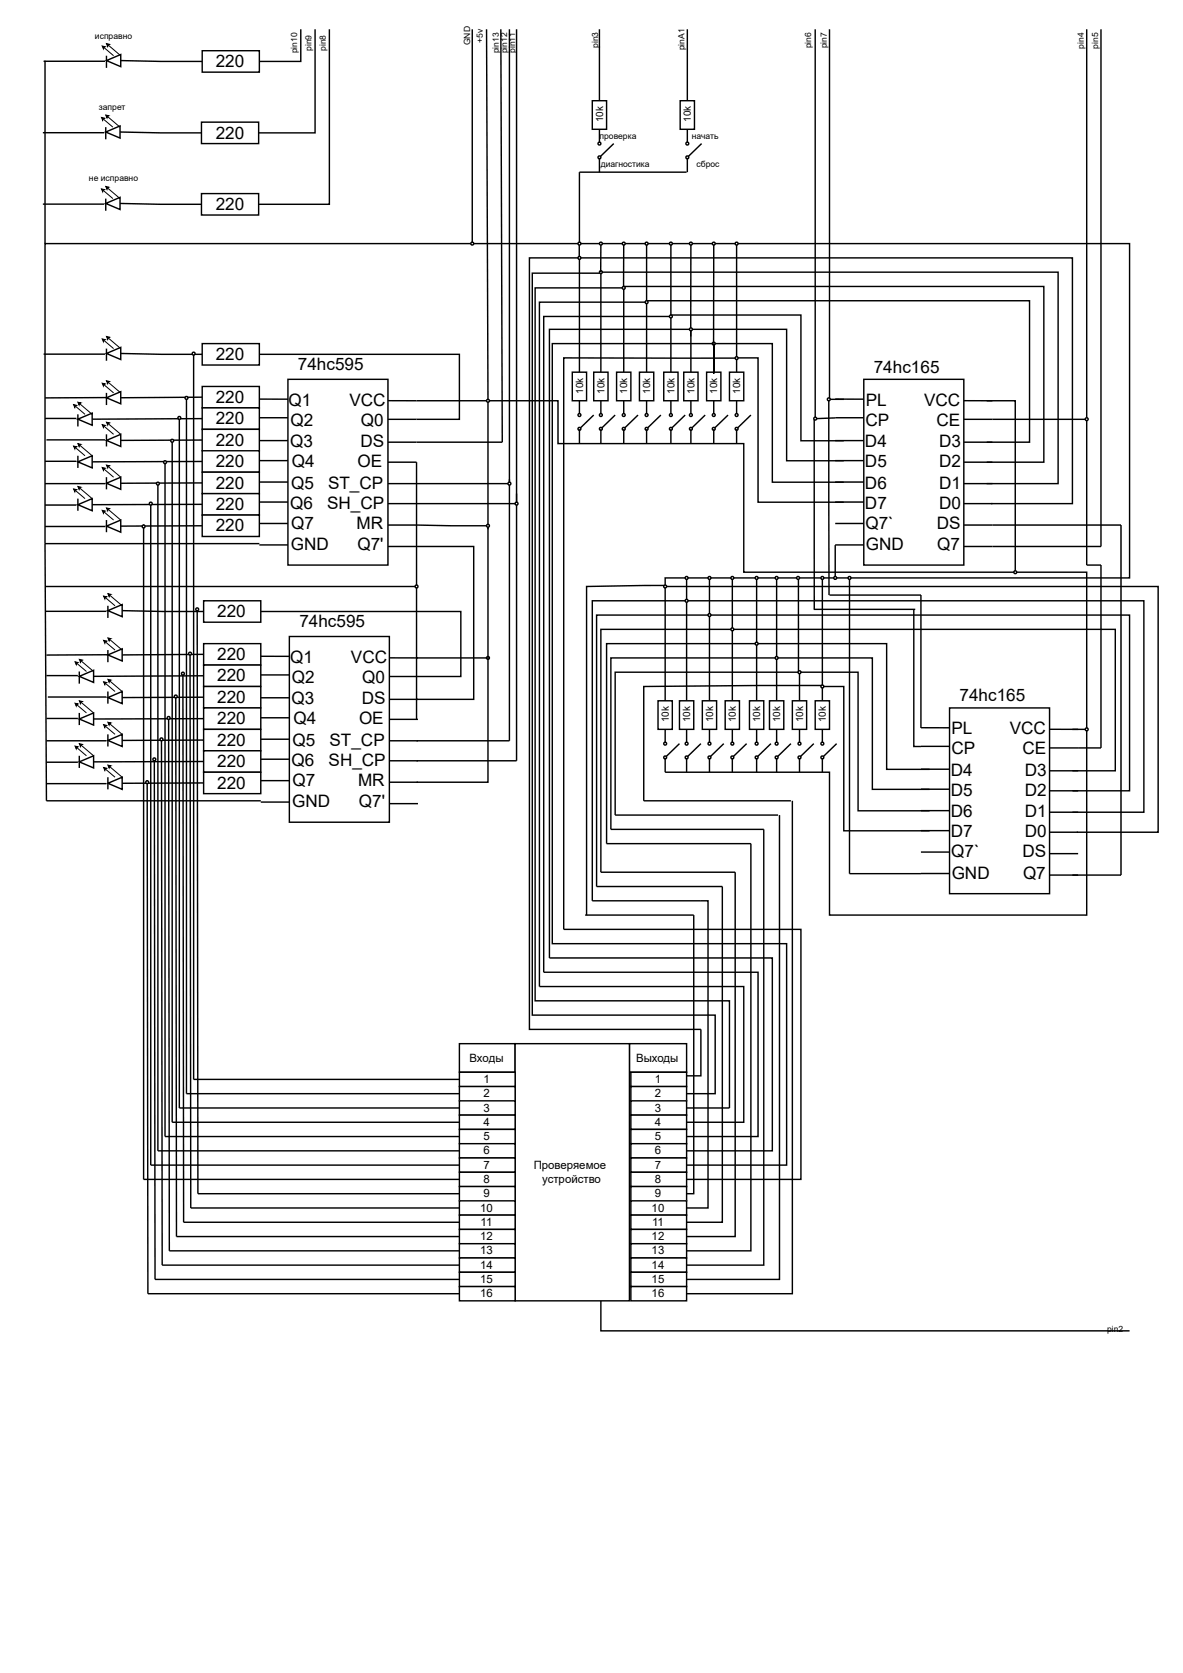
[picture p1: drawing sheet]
<svg xmlns="http://www.w3.org/2000/svg" width="210mm" height="297mm" viewBox="0 0 210 297" stroke-linecap="round" stroke-linejoin="round" font-family="sans-serif">
<g fill="none" stroke="#000" stroke-width=".25">
<path d="M35.9 70.6l-14.4 .1M46.1 70.9h5.1M46.1 74.2h5.1M46.1 78.3h5.1M51.2 67.4h17.7v33h-17.7zM68.9 71.2h5.1M68.9 74.5h5.1M68.9 78.6h5.1M46.1 81.9h5.1M46.1 85.7h5.1M46.1 89.2h5.1M46.1 93h5.1"/>
<path d="M46.1 96.8h5.1M68.9 82.1h5.1M68.9 86h5.1M68.9 89.5h5.1M68.9 93.3h5.1M68.9 97.1h5.1"/>
</g>
<path d="M35.9 68.7h10.2v3.8h-10.2z" fill="#fff"/>
<path d="M21.5 62.8l14.4 .2M35.9 68.7h10.2v3.8h-10.2zM46.1 63h35.5v11.5h-7.6" fill="none" stroke="#000" stroke-width=".25"/>
<path d="M35.9 61.1h10.2v3.8h-10.2z" fill="#fff"/>
<path d="M35.9 61.1h10.2v3.8h-10.2zM35.9 74.4l-19.5 .1" fill="none" stroke="#000" stroke-width=".25"/>
<path d="M35.9 72.5h10.2v3.8h-10.2z" fill="#fff"/>
<path d="M35.9 72.5h10.2v3.8h-10.2zM35.9 78.2l-14.4 .1" fill="none" stroke="#000" stroke-width=".25"/>
<path d="M35.9 76.3h10.2v3.8h-10.2z" fill="#fff"/>
<path d="M35.9 76.3h10.2v3.8h-10.2zM35.9 82l-19.5 .1" fill="none" stroke="#000" stroke-width=".25"/>
<path d="M35.9 80.1h10.2v3.8h-10.2z" fill="#fff"/>
<path d="M35.9 80.1h10.2v3.8h-10.2zM35.9 85.8l-14.4 .1" fill="none" stroke="#000" stroke-width=".25"/>
<path d="M35.9 83.9h10.2v3.8h-10.2z" fill="#fff"/>
<path d="M35.9 83.9h10.2v3.8h-10.2zM35.9 89.6l-19.5 .1" fill="none" stroke="#000" stroke-width=".25"/>
<path d="M35.9 87.7h10.2v3.8h-10.2z" fill="#fff"/>
<path d="M35.9 87.7h10.2v3.8h-10.2zM35.9 93.4l-14.4 .1" fill="none" stroke="#000" stroke-width=".25"/>
<path d="M35.9 91.5h10.2v3.9h-10.2z" fill="#fff"/>
<path d="M35.9 91.5h10.2v3.9h-10.2z" fill="none" stroke="#000" stroke-width=".25"/>
<path d="M18.9 70.7l2.6-1.1v2.2z" fill="#fff"/>
<path d="M18.9 69.8v2.2M18.9 70.7h-10.9M18.9 70.7l2.6-1.1v2.2z" fill="none" stroke="#000" stroke-width=".25"/>
<path d="M18.2 68.1l.5 .1-.3 .2v.2zM18.4 68.4l1.8 1.4M18.9 67.7l.6 .1-.3 .1-.1 .3zM19.2 67.9l2.3 1.9" fill="none" stroke="#000" stroke-width=".18"/>
<path d="M18.2 68.1l.5 .1-.3 .2v.2zM18.9 67.7l.6 .1-.3 .1-.1 .3z" fill="#000"/>
<path d="M13.8 74.5l2.6-1.1v2.2z" fill="#fff"/>
<path d="M13.8 73.6v2.2M13.8 74.5l2.6-1.1v2.2z" fill="none" stroke="#000" stroke-width=".25"/>
<path d="M13.1 71.9l.5 .1-.2 .2-.1 .2zM13.4 72.2l1.7 1.4M13.8 71.5l.6 .1-.3 .1v.3zM14.1 71.7l2.3 1.9" fill="none" stroke="#000" stroke-width=".18"/>
<path d="M13.1 71.9l.5 .1-.2 .2-.1 .2zM13.8 71.5l.6 .1-.3 .1v.3z" fill="#000"/>
<path d="M18.9 78.3l2.6-1.1v2.2z" fill="#fff"/>
<path d="M18.9 77.2v2.2M18.9 78.3l2.6-1.1v2.2z" fill="none" stroke="#000" stroke-width=".25"/>
<path d="M18.2 75.5l.5 .1-.3 .1v.3zM18.4 75.7l1.8 1.5M18.9 75l.6 .2-.3 .1-.1 .3zM19.2 75.3l2.3 1.9" fill="none" stroke="#000" stroke-width=".18"/>
<path d="M18.2 75.5l.5 .1-.3 .1v.3zM18.9 75l.6 .2-.3 .1-.1 .3z" fill="#000"/>
<path d="M13.8 82.1l2.6-1.1v2.2z" fill="#fff"/>
<path d="M13.8 81v2.2M13.8 82.1l2.6-1.1v2.2z" fill="none" stroke="#000" stroke-width=".25"/>
<path d="M13.1 79.3l.5 .1-.2 .1-.1 .3zM13.4 79.5l1.7 1.5M13.8 78.8l.6 .2-.3 .1v.3zM14.1 79.1l2.3 1.9" fill="none" stroke="#000" stroke-width=".18"/>
<path d="M13.1 79.3l.5 .1-.2 .1-.1 .3zM13.8 78.8l.6 .2-.3 .1v.3z" fill="#000"/>
<path d="M18.9 85.9l2.6-1.1v2.2z" fill="#fff"/>
<path d="M18.9 84.8v2.2M18.9 85.9l2.6-1.1v2.2z" fill="none" stroke="#000" stroke-width=".25"/>
<path d="M18.2 83.1l.5 .1-.3 .1v.3zM18.4 83.3l1.8 1.5M18.9 82.7l.6 .1-.3 .1-.1 .3zM19.2 82.9l2.3 1.9" fill="none" stroke="#000" stroke-width=".18"/>
<path d="M18.2 83.1l.5 .1-.3 .1v.3zM18.9 82.7l.6 .1-.3 .1-.1 .3z" fill="#000"/>
<path d="M18.9 62.8l2.6-1.1v2.2z" fill="#fff"/>
<path d="M18.9 62v2.1M18.9 62.8l2.6-1.1v2.2z" fill="none" stroke="#000" stroke-width=".25"/>
<path d="M18.9 59.8l.6 .1-.3 .1-.1 .3zM18.2 60.2l.5 .2-.3 .1v.3zM18.4 60.5l1.8 1.5M19.2 60l2.3 2" fill="none" stroke="#000" stroke-width=".18"/>
<path d="M18.9 59.8l.6 .1-.3 .1-.1 .3zM18.2 60.2l.5 .2-.3 .1v.3z" fill="#000"/>
<path d="M13.8 89.7l2.6-1.1v2.2z" fill="#fff"/>
<path d="M13.8 88.6v2.2M13.8 89.7l2.6-1.1v2.2z" fill="none" stroke="#000" stroke-width=".25"/>
<path d="M13.1 86.9l.5 .1-.2 .1-.1 .3zM13.4 87.1l1.7 1.5M13.8 86.5l.6 .1-.3 .1v.3zM14.1 86.7l2.3 1.9" fill="none" stroke="#000" stroke-width=".18"/>
<path d="M13.1 86.9l.5 .1-.2 .1-.1 .3zM13.8 86.5l.6 .1-.3 .1v.3z" fill="#000"/>
<path d="M18.9 93.5l2.6-1.1v2.2z" fill="#fff"/>
<path d="M8 56v40.6h38.1M7.7 62.9h11M8 74.4h5.6M8.3 78.2h10.4M8 82h5.6M8 93.6h10.7M8 89.8h5.6M8 86h10.7M18.9 92.4v2.2M18.9 93.5l2.6-1.1v2.2z" fill="none" stroke="#000" stroke-width=".25"/>
<path d="M18.2 90.7l.5 .1-.3 .2v.2zM18.4 91l1.8 1.4M18.9 90.3l.6 .1-.3 .1-.1 .3zM19.2 90.5l2.3 1.9" fill="none" stroke="#000" stroke-width=".18"/>
<path d="M18.2 90.7l.5 .1-.3 .2v.2zM18.9 90.3l.6 .1-.3 .1-.1 .3z" fill="#000"/>
<path d="M51.4 113.1h17.8v33h-17.8z" fill="#fff"/>
<g fill="none" stroke="#000" stroke-width=".25">
<path d="M36.2 116.3l-14.5 .1M46.3 116.6l5.1 .1M46.3 120h5.1M51.4 113.1h17.8v33h-17.8zM69.2 116.9h5.1M46.3 124h5.1M46.3 127.6h5.1M46.3 131.4h5.1M46.3 134.9h5.1M46.3 138.7h5.1M69.2 120.2h5.1M69.2 124.3h5.1"/>
<path d="M69.2 127.9h5.1M69.2 131.7h5.1M69.2 135.2h5.1M69.2 139h5.1M46.3 142.6h5.1M69.2 142.8h5.1"/>
</g>
<path d="M36.2 114.4h10.1v3.8h-10.1z" fill="#fff"/>
<path d="M21.7 108.5l14.5 .2M36.2 114.4h10.1v3.8h-10.1zM46.3 108.7h35.6v11.5h-7.6" fill="none" stroke="#000" stroke-width=".25"/>
<path d="M36.2 106.8h10.1v3.8h-10.1z" fill="#fff"/>
<path d="M36.2 106.8h10.1v3.8h-10.1zM36.2 120.1l-19.6 .1" fill="none" stroke="#000" stroke-width=".25"/>
<path d="M36.2 118.2h10.1v3.8h-10.1z" fill="#fff"/>
<path d="M36.2 118.2h10.1v3.8h-10.1zM36.2 123.9l-14.5 .1" fill="none" stroke="#000" stroke-width=".25"/>
<path d="M36.2 122h10.1v3.8h-10.1z" fill="#fff"/>
<path d="M36.2 122h10.1v3.8h-10.1zM36.2 127.7l-19.6 .1" fill="none" stroke="#000" stroke-width=".25"/>
<path d="M36.2 125.8h10.1v3.8h-10.1z" fill="#fff"/>
<path d="M36.2 125.8h10.1v3.8h-10.1zM36.2 131.5l-14.5 .1" fill="none" stroke="#000" stroke-width=".25"/>
<path d="M36.2 129.6h10.1v3.8h-10.1z" fill="#fff"/>
<path d="M36.2 129.6h10.1v3.8h-10.1zM36.2 135.3l-19.6 .1" fill="none" stroke="#000" stroke-width=".25"/>
<path d="M36.2 133.4h10.1v3.9h-10.1z" fill="#fff"/>
<path d="M36.2 133.4h10.1v3.9h-10.1zM36.2 139.2h-14.5" fill="none" stroke="#000" stroke-width=".25"/>
<path d="M36.2 137.3h10.1v3.8h-10.1z" fill="#fff"/>
<path d="M36.2 137.3h10.1v3.8h-10.1z" fill="none" stroke="#000" stroke-width=".25"/>
<path d="M19.2 116.4l2.5-1.1v2.2z" fill="#fff"/>
<path d="M19.2 115.5v2.2M19.2 116.4h-10.9M19.2 116.4l2.5-1.1v2.2z" fill="none" stroke="#000" stroke-width=".25"/>
<path d="M18.4 113.8l.6 .1-.3 .2-.1 .2zM18.7 114.1l1.7 1.4M19.2 113.4l.5 .1-.2 .1-.1 .3zM19.5 113.6l2.2 1.9" fill="none" stroke="#000" stroke-width=".18"/>
<path d="M18.4 113.8l.6 .1-.3 .2-.1 .2zM19.2 113.4l.5 .1-.2 .1-.1 .3z" fill="#000"/>
<path d="M14.1 120.2l2.5-1.1v2.2z" fill="#fff"/>
<path d="M14.1 119.3v2.2M14.1 120.2l2.5-1.1v2.2z" fill="none" stroke="#000" stroke-width=".25"/>
<path d="M13.3 117.6l.6 .2-.3 .1v.2zM13.6 117.9l1.8 1.4M14.1 117.2l.5 .1-.2 .1-.1 .3zM14.4 117.4l2.2 1.9" fill="none" stroke="#000" stroke-width=".18"/>
<path d="M13.3 117.6l.6 .2-.3 .1v.2zM14.1 117.2l.5 .1-.2 .1-.1 .3z" fill="#000"/>
<path d="M19.2 124l2.5-1.1v2.2z" fill="#fff"/>
<path d="M19.2 122.9v2.2M19.2 124l2.5-1.1v2.2z" fill="none" stroke="#000" stroke-width=".25"/>
<path d="M18.4 121.2l.6 .1-.3 .1-.1 .3zM18.7 121.4l1.7 1.5M19.2 120.7l.5 .2-.2 .1-.1 .3zM19.5 121l2.2 1.9" fill="none" stroke="#000" stroke-width=".18"/>
<path d="M18.4 121.2l.6 .1-.3 .1-.1 .3zM19.2 120.7l.5 .2-.2 .1-.1 .3z" fill="#000"/>
<path d="M14.1 127.8l2.5-1.1v2.2z" fill="#fff"/>
<path d="M14.1 126.7v2.2M14.1 127.8l2.5-1.1v2.2z" fill="none" stroke="#000" stroke-width=".25"/>
<path d="M13.3 125l.6 .1-.3 .1v.3zM13.6 125.2l1.8 1.5M14.1 124.6l.5 .1-.2 .1-.1 .3zM14.4 124.8l2.2 1.9" fill="none" stroke="#000" stroke-width=".18"/>
<path d="M13.3 125l.6 .1-.3 .1v.3zM14.1 124.6l.5 .1-.2 .1-.1 .3z" fill="#000"/>
<path d="M19.2 131.6l2.5-1.1v2.2z" fill="#fff"/>
<path d="M19.2 130.5v2.2M19.2 131.6l2.5-1.1v2.2z" fill="none" stroke="#000" stroke-width=".25"/>
<path d="M18.4 128.8l.6 .1-.3 .1-.1 .3zM18.7 129l1.7 1.5M19.2 128.4l.5 .1-.2 .1-.1 .3zM19.5 128.6l2.2 1.9" fill="none" stroke="#000" stroke-width=".18"/>
<path d="M18.4 128.8l.6 .1-.3 .1-.1 .3zM19.2 128.4l.5 .1-.2 .1-.1 .3z" fill="#000"/>
<path d="M19.2 108.5l2.5-1v2.1z" fill="#fff"/>
<path d="M19.2 107.7v2.1M19.2 108.5l2.5-1v2.1z" fill="none" stroke="#000" stroke-width=".25"/>
<path d="M18.4 105.9l.6 .2-.3 .1-.1 .3zM18.7 106.2l1.7 1.5M19.2 105.5l.5 .1-.2 .2-.1 .2zM19.5 105.8l2.2 1.9" fill="none" stroke="#000" stroke-width=".18"/>
<path d="M18.4 105.9l.6 .2-.3 .1-.1 .3zM19.2 105.5l.5 .1-.2 .2-.1 .2z" fill="#000"/>
<path d="M14.1 135.4l2.5-1.1v2.2z" fill="#fff"/>
<path d="M14.1 134.3v2.2M14.1 135.4l2.5-1.1v2.2z" fill="none" stroke="#000" stroke-width=".25"/>
<path d="M13.3 132.6l.6 .1-.3 .1v.3zM13.6 132.8l1.8 1.5M14.1 132.2l.5 .1-.2 .1-.1 .3zM14.4 132.4l2.2 1.9" fill="none" stroke="#000" stroke-width=".18"/>
<path d="M13.3 132.6l.6 .1-.3 .1v.3zM14.1 132.2l.5 .1-.2 .1-.1 .3z" fill="#000"/>
<path d="M19.2 139.2l2.5-1.1v2.2z" fill="#fff"/>
<g fill="none" stroke="#000" stroke-width=".25">
<path d="M74 71.2h12.7v22.9M8 96.6l.3 45.7h38M74 97.1h10.2v27.2h-10.2M74 93.3l12.5 .1M8 108.7h10.9M74 116.9h12.7M8.3 127.7h5.5M8.3 120.1h5.5M8.3 139.3h10.6M8.3 135.5h5.5M8.3 131.7h10.6M8.5 123.9h10.4"/>
<path d="M19.2 138.1v2.2M19.2 139.2l2.5-1.1v2.2z"/>
</g>
<path d="M18.4 136.4l.6 .1-.3 .2-.1 .2zM18.7 136.7l1.7 1.4M19.2 136l.5 .1-.2 .1-.1 .3zM19.5 136.2l2.2 1.9" fill="none" stroke="#000" stroke-width=".18"/>
<path d="M18.4 136.4l.6 .1-.3 .2-.1 .2zM19.2 136l.5 .1-.2 .1-.1 .3z" fill="#000"/>
<circle cx="86.7" cy="116.9" r=".25" fill="#fff"/>
<circle cx="86.7" cy="116.9" r=".25" fill="none" stroke="#000" stroke-width=".25"/>
<circle cx="86.7" cy="93.4" r=".25" fill="#fff"/>
<g fill="none" stroke="#000" stroke-width=".25">
<path d="M86.5 5.2l.2 65.8M87 71.2h12.2v7.6h33v22.9h48.2v-30.5h-5.1M86.7 93.7v45.3h-12.7"/>
<circle cx="86.7" cy="93.4" r=".25"/>
</g>
<circle cx="86.7" cy="71.2" r=".25" fill="#fff"/>
<g fill="none" stroke="#000" stroke-width=".25">
<path d="M89 5.2l.3 73.4h-15.3M90.5 5.2v126.5h-16.5M91.8 5.2v84.3h-17.8M74 86h16.5"/>
<circle cx="86.7" cy="71.2" r=".25"/>
</g>
<circle cx="90.5" cy="86" r=".25" fill="#fff"/>
<g fill="none" stroke="#000" stroke-width=".25">
<path d="M91.8 87.7v47.5h-17.8"/>
<circle cx="90.5" cy="86" r=".25"/>
</g>
<circle cx="91.8" cy="89.5" r=".25" fill="#fff"/>
<g fill="none" stroke="#000" stroke-width=".25">
<path d="M74 82.1v45.8M8 104.2h66"/>
<circle cx="91.8" cy="89.5" r=".25"/>
</g>
<circle cx="74" cy="104.2" r=".25" fill="#fff"/>
<g fill="none" stroke="#000" stroke-width=".25">
<path d="M83.9 5.2v38.1M84.2 43.3h-76.2v12.7"/>
<circle cx="74" cy="104.2" r=".25"/>
</g>
<path d="M153.5 67.4h17.8v33h-17.8z" fill="#fff"/>
<g fill="none" stroke="#000" stroke-width=".25">
<path d="M114.9 71.2v2.6M148.4 70.9h5.1M148.4 74.2h5.1M148.4 78.3h5.1M153.5 67.4h17.8v33h-17.8zM171.3 71.2h5.1M171.3 74.5h5.1M171.3 78.6h5.1M148.4 81.9h5.1M148.4 85.7h5.1M148.4 89.2h5.1M148.4 93h5.1"/>
<path d="M148.4 96.8h5.1M171.3 82.1h5.1M171.3 86h5.1M171.3 89.5h5.1M171.3 93.3h5.1M171.3 97.1h5.1"/>
</g>
<circle cx="114.9" cy="73.8" r=".25" fill="#fff"/>
<g fill="none" stroke="#000" stroke-width=".25">
<path d="M117.4 73.8l-2.3 2.2"/>
<circle cx="114.9" cy="73.8" r=".25"/>
</g>
<circle cx="114.9" cy="76.2" r=".25" fill="#fff"/>
<g fill="none" stroke="#000" stroke-width=".25">
<path d="M114.9 76.3v2.5M119.2 71.2v2.6"/>
<circle cx="114.9" cy="76.2" r=".25"/>
</g>
<circle cx="119.2" cy="73.8" r=".25" fill="#fff"/>
<g fill="none" stroke="#000" stroke-width=".25">
<path d="M121.8 73.8l-2.4 2.2"/>
<circle cx="119.2" cy="73.8" r=".25"/>
</g>
<circle cx="119.2" cy="76.2" r=".25" fill="#fff"/>
<g fill="none" stroke="#000" stroke-width=".25">
<path d="M110.8 71.2v2.6M119.2 76.3v2.5"/>
<circle cx="119.2" cy="76.2" r=".25"/>
</g>
<circle cx="110.8" cy="73.8" r=".25" fill="#fff"/>
<g fill="none" stroke="#000" stroke-width=".25">
<path d="M113.4 73.8l-2.4 2.2"/>
<circle cx="110.8" cy="73.8" r=".25"/>
</g>
<circle cx="110.8" cy="76.2" r=".25" fill="#fff"/>
<g fill="none" stroke="#000" stroke-width=".25">
<path d="M106.8 71.2v2.6M110.8 76.3v2.5"/>
<circle cx="110.8" cy="76.2" r=".25"/>
</g>
<circle cx="106.8" cy="73.8" r=".25" fill="#fff"/>
<g fill="none" stroke="#000" stroke-width=".25">
<path d="M109.3 73.8l-2.3 2.2"/>
<circle cx="106.8" cy="73.8" r=".25"/>
</g>
<circle cx="106.8" cy="76.2" r=".25" fill="#fff"/>
<g fill="none" stroke="#000" stroke-width=".25">
<path d="M103 71.2v2.6M106.8 76.3v2.5"/>
<circle cx="106.8" cy="76.2" r=".25"/>
</g>
<circle cx="103" cy="73.8" r=".25" fill="#fff"/>
<g fill="none" stroke="#000" stroke-width=".25">
<path d="M105.5 73.8l-2.3 2.2"/>
<circle cx="103" cy="73.8" r=".25"/>
</g>
<circle cx="103" cy="76.2" r=".25" fill="#fff"/>
<g fill="none" stroke="#000" stroke-width=".25">
<path d="M103 76.3v2.5M122.8 71.2v2.6"/>
<circle cx="103" cy="76.2" r=".25"/>
</g>
<circle cx="122.8" cy="73.8" r=".25" fill="#fff"/>
<g fill="none" stroke="#000" stroke-width=".25">
<path d="M125.3 73.8l-2.3 2.2"/>
<circle cx="122.8" cy="73.8" r=".25"/>
</g>
<circle cx="122.8" cy="76.2" r=".25" fill="#fff"/>
<g fill="none" stroke="#000" stroke-width=".25">
<path d="M122.8 76.3v2.5M126.8 71.2v2.6"/>
<circle cx="122.8" cy="76.2" r=".25"/>
</g>
<circle cx="126.8" cy="73.8" r=".25" fill="#fff"/>
<g fill="none" stroke="#000" stroke-width=".25">
<path d="M129.4 73.8l-2.4 2.2"/>
<circle cx="126.8" cy="73.8" r=".25"/>
</g>
<circle cx="126.8" cy="76.2" r=".25" fill="#fff"/>
<g fill="none" stroke="#000" stroke-width=".25">
<path d="M126.8 76.3v2.5M130.9 71.2v2.6"/>
<circle cx="126.8" cy="76.2" r=".25"/>
</g>
<circle cx="130.9" cy="73.8" r=".25" fill="#fff"/>
<g fill="none" stroke="#000" stroke-width=".25">
<path d="M133.4 73.8l-2.3 2.2"/>
<circle cx="130.9" cy="73.8" r=".25"/>
</g>
<circle cx="130.9" cy="76.2" r=".25" fill="#fff"/>
<g fill="none" stroke="#000" stroke-width=".25">
<path d="M130.9 76.3v2.5"/>
<circle cx="130.9" cy="76.2" r=".25"/>
</g>
<path d="M101.7 66.1h2.5v5.1h-2.5z" fill="#fff"/>
<path d="M101.7 66.1h2.5v5.1h-2.5z" fill="none" stroke="#000" stroke-width=".25"/>
<path d="M105.5 66.1h2.5v5.1h-2.5z" fill="#fff"/>
<path d="M105.5 66.1h2.5v5.1h-2.5z" fill="none" stroke="#000" stroke-width=".25"/>
<path d="M109.6 66.1h2.5v5.1h-2.5z" fill="#fff"/>
<path d="M109.6 66.1h2.5v5.1h-2.5z" fill="none" stroke="#000" stroke-width=".25"/>
<path d="M113.6 66.1h2.6v5.1h-2.6z" fill="#fff"/>
<path d="M113.6 66.1h2.6v5.1h-2.6z" fill="none" stroke="#000" stroke-width=".25"/>
<path d="M118 66.1h2.5v5.1h-2.5z" fill="#fff"/>
<path d="M118 66.1h2.5v5.1h-2.5z" fill="none" stroke="#000" stroke-width=".25"/>
<path d="M121.5 66.1h2.5v5.1h-2.5z" fill="#fff"/>
<path d="M121.5 66.1h2.5v5.1h-2.5z" fill="none" stroke="#000" stroke-width=".25"/>
<path d="M125.6 66.1h2.5v5.1h-2.5z" fill="#fff"/>
<path d="M125.6 66.1h2.5v5.1h-2.5z" fill="none" stroke="#000" stroke-width=".25"/>
<path d="M129.6 66.1h2.6v5.1h-2.6z" fill="#fff"/>
<path d="M103 45.6v.2h87.6v43.7h-14.5M110.8 50.9h74.7v31.2h-10.2M106.8 66.1v-17.7h81.2v37.6h-12.7M114.9 66.1v-12.6h68.1v25.1h-7.7M119.2 66.1v-10.1h23.1v22.3h7.6M122.8 66.1v-7.6h17v23.4h10.1M126.8 60.8v.3h10.5v24.6h12.6M129.6 66.1h2.6v5.1h-2.6zM130.9 66.1v-2.5h3.8v25.7h15.2" fill="none" stroke="#000" stroke-width=".25"/>
<path d="M168.7 125.8h17.8v33h-17.8z" fill="#fff"/>
<g fill="none" stroke="#000" stroke-width=".25">
<path d="M130.1 129.6v2.6M163.7 129.3l5 .1M163.7 132.7h5M163.7 136.7h5M168.7 125.8h17.8v33h-17.8zM186.5 129.6h5.1M186.5 132.9h5.1M186.5 137h5.1M163.7 140.3h5M163.7 144.1h5M163.7 147.6h5M163.7 151.4h5"/>
<path d="M163.7 155.3h5M186.5 140.6h5.1M186.5 144.4h5.1M186.5 147.9h5.1M186.5 151.7h5.1M186.5 155.5h5.1"/>
</g>
<circle cx="130.1" cy="132.2" r=".25" fill="#fff"/>
<g fill="none" stroke="#000" stroke-width=".25">
<path d="M132.7 132.2l-2.4 2.3"/>
<circle cx="130.1" cy="132.2" r=".25"/>
</g>
<circle cx="130.1" cy="134.6" r=".25" fill="#fff"/>
<g fill="none" stroke="#000" stroke-width=".25">
<path d="M130.1 134.7v2.6M134.5 129.6v2.6"/>
<circle cx="130.1" cy="134.6" r=".25"/>
</g>
<circle cx="134.5" cy="132.2" r=".25" fill="#fff"/>
<g fill="none" stroke="#000" stroke-width=".25">
<path d="M137 132.2l-2.4 2.3"/>
<circle cx="134.5" cy="132.2" r=".25"/>
</g>
<circle cx="134.5" cy="134.6" r=".25" fill="#fff"/>
<g fill="none" stroke="#000" stroke-width=".25">
<path d="M126.1 129.6v2.6M134.5 134.7v2.6"/>
<circle cx="134.5" cy="134.6" r=".25"/>
</g>
<circle cx="126.1" cy="132.2" r=".25" fill="#fff"/>
<g fill="none" stroke="#000" stroke-width=".25">
<path d="M128.6 132.2l-2.3 2.3"/>
<circle cx="126.1" cy="132.2" r=".25"/>
</g>
<circle cx="126.1" cy="134.6" r=".25" fill="#fff"/>
<g fill="none" stroke="#000" stroke-width=".25">
<path d="M122 129.6v2.6M126.1 134.7v2.6"/>
<circle cx="126.1" cy="134.6" r=".25"/>
</g>
<circle cx="122" cy="132.2" r=".25" fill="#fff"/>
<g fill="none" stroke="#000" stroke-width=".25">
<path d="M124.6 132.2l-2.4 2.3"/>
<circle cx="122" cy="132.2" r=".25"/>
</g>
<circle cx="122" cy="134.6" r=".25" fill="#fff"/>
<g fill="none" stroke="#000" stroke-width=".25">
<path d="M118.2 129.6v2.6M122 134.7v2.6"/>
<circle cx="122" cy="134.6" r=".25"/>
</g>
<circle cx="118.2" cy="132.2" r=".25" fill="#fff"/>
<g fill="none" stroke="#000" stroke-width=".25">
<path d="M120.7 132.2l-2.3 2.3"/>
<circle cx="118.2" cy="132.2" r=".25"/>
</g>
<circle cx="118.2" cy="134.6" r=".25" fill="#fff"/>
<g fill="none" stroke="#000" stroke-width=".25">
<path d="M118.2 134.7v2.6M138 129.6v2.6"/>
<circle cx="118.2" cy="134.6" r=".25"/>
</g>
<circle cx="138" cy="132.2" r=".25" fill="#fff"/>
<g fill="none" stroke="#000" stroke-width=".25">
<path d="M140.6 132.2l-2.4 2.3"/>
<circle cx="138" cy="132.2" r=".25"/>
</g>
<circle cx="138" cy="134.6" r=".25" fill="#fff"/>
<g fill="none" stroke="#000" stroke-width=".25">
<path d="M138 134.7v2.6M142.1 129.6v2.6"/>
<circle cx="138" cy="134.6" r=".25"/>
</g>
<circle cx="142.1" cy="132.2" r=".25" fill="#fff"/>
<g fill="none" stroke="#000" stroke-width=".25">
<path d="M144.6 132.2l-2.3 2.3"/>
<circle cx="142.1" cy="132.2" r=".25"/>
</g>
<circle cx="142.1" cy="134.6" r=".25" fill="#fff"/>
<g fill="none" stroke="#000" stroke-width=".25">
<path d="M142.1 134.7v2.6M146.1 129.6v2.6"/>
<circle cx="142.1" cy="134.6" r=".25"/>
</g>
<circle cx="146.1" cy="132.2" r=".25" fill="#fff"/>
<g fill="none" stroke="#000" stroke-width=".25">
<path d="M148.7 132.2l-2.4 2.3"/>
<circle cx="146.1" cy="132.2" r=".25"/>
</g>
<circle cx="146.1" cy="134.6" r=".25" fill="#fff"/>
<g fill="none" stroke="#000" stroke-width=".25">
<path d="M146.1 134.7v2.6"/>
<circle cx="146.1" cy="134.6" r=".25"/>
</g>
<path d="M116.9 124.6h2.6v5h-2.6z" fill="#fff"/>
<path d="M116.9 124.6h2.6v5h-2.6z" fill="none" stroke="#000" stroke-width=".25"/>
<path d="M120.7 124.6h2.6v5h-2.6z" fill="#fff"/>
<path d="M120.7 124.6h2.6v5h-2.6z" fill="none" stroke="#000" stroke-width=".25"/>
<path d="M124.8 124.6h2.5v5h-2.5z" fill="#fff"/>
<path d="M124.8 124.6h2.5v5h-2.5z" fill="none" stroke="#000" stroke-width=".25"/>
<path d="M128.9 124.6h2.5v5h-2.5z" fill="#fff"/>
<path d="M128.9 124.6h2.5v5h-2.5z" fill="none" stroke="#000" stroke-width=".25"/>
<path d="M133.2 124.6h2.5v5h-2.5z" fill="#fff"/>
<path d="M133.2 124.6h2.5v5h-2.5z" fill="none" stroke="#000" stroke-width=".25"/>
<path d="M136.7 124.6h2.6v5h-2.6z" fill="#fff"/>
<path d="M136.7 124.6h2.6v5h-2.6z" fill="none" stroke="#000" stroke-width=".25"/>
<path d="M140.8 124.6h2.5v5h-2.5z" fill="#fff"/>
<path d="M140.8 124.6h2.5v5h-2.5z" fill="none" stroke="#000" stroke-width=".25"/>
<path d="M144.9 124.6h2.5v5h-2.5z" fill="#fff"/>
<path d="M84.2 43.3h116.5v59.4h-82.5v1.5M118.2 124.6v-20.4h87.6v43.7h-14.5M122 124.6v-17.8h81.3v37.6h-12.7M126.1 124.6v-15.3h74.6v31.3h-10.1M130.1 124.6v-12.7h68.1v25.1h-7.6M134.5 124.6v-10.2h23.1v22.3h7.6M138 124.6v-7.7h17v23.4h10.2M142.1 124.6v-5.1h10.4v24.6h12.7M144.9 124.6h2.5v5h-2.5zM146.1 124.6v-2.6h3.8v25.7h15.3" fill="none" stroke="#000" stroke-width=".25"/>
<circle cx="83.9" cy="43.3" r=".25" fill="#fff"/>
<g fill="none" stroke="#000" stroke-width=".25">
<path d="M102.7 45.8h-8.6v137.2h30.5M102.9 43.5v2.6"/>
<circle cx="83.9" cy="43.3" r=".25"/>
</g>
<circle cx="103" cy="45.8" r=".25" fill="#fff"/>
<g fill="none" stroke="#000" stroke-width=".25">
<path d="M103 46.1v20M106.6 48.6h-12v131.8h32.5v14h-5.1"/>
<circle cx="103" cy="45.8" r=".25"/>
</g>
<circle cx="106.8" cy="48.4" r=".25" fill="#fff"/>
<circle cx="106.8" cy="48.4" r=".25" fill="none" stroke="#000" stroke-width=".25"/>
<circle cx="106.8" cy="43.3" r=".25" fill="#fff"/>
<g fill="none" stroke="#000" stroke-width=".25">
<path d="M103 30.6v12.4M106.8 43.5l-.1 4.9"/>
<circle cx="106.8" cy="43.3" r=".25"/>
</g>
<circle cx="103" cy="43.3" r=".25" fill="#fff"/>
<g fill="none" stroke="#000" stroke-width=".25">
<path d="M110.8 43.3v7.6M114.9 43.3v10.2M119.2 43.3v12.7M122.8 43.3l-.1 16.5M126.8 43.3v17.8M130.9 43.3v20.1"/>
<circle cx="103" cy="43.3" r=".25"/>
</g>
<circle cx="110.8" cy="43.3" r=".25" fill="#fff"/>
<circle cx="110.8" cy="43.3" r=".25" fill="none" stroke="#000" stroke-width=".25"/>
<circle cx="114.9" cy="43.3" r=".25" fill="#fff"/>
<circle cx="114.9" cy="43.3" r=".25" fill="none" stroke="#000" stroke-width=".25"/>
<circle cx="119.2" cy="43.3" r=".25" fill="#fff"/>
<circle cx="119.2" cy="43.3" r=".25" fill="none" stroke="#000" stroke-width=".25"/>
<circle cx="122.8" cy="43.3" r=".25" fill="#fff"/>
<circle cx="122.8" cy="43.3" r=".25" fill="none" stroke="#000" stroke-width=".25"/>
<circle cx="126.8" cy="43.3" r=".25" fill="#fff"/>
<circle cx="126.8" cy="43.3" r=".25" fill="none" stroke="#000" stroke-width=".25"/>
<circle cx="130.9" cy="43.3" r=".25" fill="#fff"/>
<g fill="none" stroke="#000" stroke-width=".25">
<path d="M110.6 51.2h-15.5v126.7h34.5v19"/>
<circle cx="130.9" cy="43.3" r=".25"/>
</g>
<circle cx="110.8" cy="51.2" r=".25" fill="#fff"/>
<g fill="none" stroke="#000" stroke-width=".25">
<path d="M110.8 51.4v14.7M114.7 53.7h-18.8v121.6"/>
<circle cx="110.8" cy="51.2" r=".25"/>
</g>
<circle cx="114.9" cy="53.7" r=".25" fill="#fff"/>
<g fill="none" stroke="#000" stroke-width=".25">
<path d="M119 56.2h-22.4v116.6"/>
<circle cx="114.9" cy="53.7" r=".25"/>
</g>
<circle cx="119.2" cy="56.2" r=".25" fill="#fff"/>
<g fill="none" stroke="#000" stroke-width=".25">
<path d="M122.5 58.5h-24.9v111.8"/>
<circle cx="119.2" cy="56.2" r=".25"/>
</g>
<circle cx="122.8" cy="58.5" r=".25" fill="#fff"/>
<g fill="none" stroke="#000" stroke-width=".25">
<path d="M126.6 61.1h-28.5v106.6h1.1"/>
<circle cx="122.8" cy="58.5" r=".25"/>
</g>
<circle cx="126.8" cy="61.1" r=".25" fill="#fff"/>
<g fill="none" stroke="#000" stroke-width=".25">
<path d="M126.8 61.3v5.1v-5.3v5M130.6 63.6h-30.4v101.6"/>
<circle cx="126.8" cy="61.1" r=".25"/>
</g>
<circle cx="130.9" cy="63.6" r=".25" fill="#fff"/>
<g fill="none" stroke="#000" stroke-width=".25">
<path d="M148.4 96.9v5.8"/>
<circle cx="130.9" cy="63.6" r=".25"/>
</g>
<circle cx="148.4" cy="102.7" r=".25" fill="#fff"/>
<g fill="none" stroke="#000" stroke-width=".25">
<path d="M118 104.1l-13.8 .1v58.4"/>
<circle cx="148.4" cy="102.7" r=".25"/>
</g>
<circle cx="118.2" cy="104.2" r=".25" fill="#fff"/>
<g fill="none" stroke="#000" stroke-width=".25">
<path d="M121.8 106.8h-16.5v53.3M122 102.7v3.8"/>
<circle cx="118.2" cy="104.2" r=".25"/>
</g>
<circle cx="122" cy="106.8" r=".25" fill="#fff"/>
<g fill="none" stroke="#000" stroke-width=".25">
<path d="M125.8 109.3h-19.8v48.3"/>
<circle cx="122" cy="106.8" r=".25"/>
</g>
<circle cx="126.1" cy="109.3" r=".25" fill="#fff"/>
<g fill="none" stroke="#000" stroke-width=".25">
<path d="M126.1 102.7v6.4M129.9 111.9h-23.1v43.1"/>
<circle cx="126.1" cy="109.3" r=".25"/>
</g>
<circle cx="130.1" cy="111.9" r=".25" fill="#fff"/>
<g fill="none" stroke="#000" stroke-width=".25">
<path d="M130.1 102.7v8.9M134.2 114.4h-26.4v35.5"/>
<circle cx="130.1" cy="111.9" r=".25"/>
</g>
<circle cx="134.5" cy="114.4" r=".25" fill="#fff"/>
<g fill="none" stroke="#000" stroke-width=".25">
<path d="M137.8 116.9h-29.2v30.5M138 102.7v14"/>
<circle cx="134.5" cy="114.4" r=".25"/>
</g>
<circle cx="138" cy="116.9" r=".25" fill="#fff"/>
<g fill="none" stroke="#000" stroke-width=".25">
<path d="M141.8 119.5h-32.5v25.4M141.9 102.7v16.6"/>
<circle cx="138" cy="116.9" r=".25"/>
</g>
<circle cx="142.1" cy="119.5" r=".25" fill="#fff"/>
<g fill="none" stroke="#000" stroke-width=".25">
<path d="M146.1 102.5v.2M146 121.8l-31.6 .2v20.3"/>
<circle cx="142.1" cy="119.5" r=".25"/>
</g>
<circle cx="146.1" cy="122" r=".25" fill="#fff"/>
<g fill="none" stroke="#000" stroke-width=".25">
<path d="M134.5 102.7v11.4"/>
<circle cx="146.1" cy="122" r=".25"/>
</g>
<circle cx="141.8" cy="102.7" r=".25" fill="#fff"/>
<circle cx="141.8" cy="102.7" r=".25" fill="none" stroke="#000" stroke-width=".25"/>
<circle cx="138" cy="102.7" r=".25" fill="#fff"/>
<circle cx="138" cy="102.7" r=".25" fill="none" stroke="#000" stroke-width=".25"/>
<circle cx="134.5" cy="102.7" r=".25" fill="#fff"/>
<circle cx="134.5" cy="102.7" r=".25" fill="none" stroke="#000" stroke-width=".25"/>
<circle cx="130.1" cy="102.7" r=".25" fill="#fff"/>
<circle cx="130.1" cy="102.7" r=".25" fill="none" stroke="#000" stroke-width=".25"/>
<circle cx="126.1" cy="102.7" r=".25" fill="#fff"/>
<circle cx="126.1" cy="102.7" r=".25" fill="none" stroke="#000" stroke-width=".25"/>
<circle cx="122" cy="102.7" r=".25" fill="#fff"/>
<circle cx="122" cy="102.7" r=".25" fill="none" stroke="#000" stroke-width=".25"/>
<circle cx="146.1" cy="102.7" r=".25" fill="#fff"/>
<g fill="none" stroke="#000" stroke-width=".25">
<path d="M146.1 103v18.8M180.4 101.7h12.7v27.9h-2.5"/>
<circle cx="146.1" cy="102.7" r=".25"/>
</g>
<circle cx="180.4" cy="101.7" r=".25" fill="#fff"/>
<g fill="none" stroke="#000" stroke-width=".25">
<path d="M193.1 129.9v32.7h-45.7v-25.3h-29.2"/>
<circle cx="180.4" cy="101.7" r=".25"/>
</g>
<circle cx="193.1" cy="129.6" r=".25" fill="#fff"/>
<g fill="none" stroke="#000" stroke-width=".25">
<path d="M151 155.3h12.7"/>
<circle cx="193.1" cy="129.6" r=".25"/>
</g>
<circle cx="151" cy="102.7" r=".25" fill="#fff"/>
<g fill="none" stroke="#000" stroke-width=".25">
<path d="M193.1 5.2v69M176.4 74.5h16.7M193.1 74.8v25.6M151 103v52.3"/>
<circle cx="151" cy="102.7" r=".25"/>
</g>
<circle cx="193.1" cy="74.5" r=".25" fill="#fff"/>
<g fill="none" stroke="#000" stroke-width=".25">
<path d="M144.9 5.2v69.1M147.4 5.2v65.8M147.3 71.2v34.6M147.5 71h2.4M148.4 74.3l-3.3 .1M193.1 100.4h2.6v32.5h-4.1"/>
<circle cx="193.1" cy="74.5" r=".25"/>
</g>
<circle cx="147.3" cy="71" r=".25" fill="#fff"/>
<g fill="none" stroke="#000" stroke-width=".25">
<path d="M144.7 74.6v33.7"/>
<circle cx="147.3" cy="71" r=".25"/>
</g>
<circle cx="144.9" cy="74.4" r=".25" fill="#fff"/>
<g fill="none" stroke="#000" stroke-width=".25">
<path d="M195.7 5.2v91.9h-19.3M176.4 93.3h22.8v62.2h-8.6M144.6 108.3h18M147.4 105.8h16.3v23.6M162.4 108.3v24.4h1.3"/>
<circle cx="144.9" cy="74.4" r=".25"/>
</g>
<path d="M81.6 185.5h9.9v5.1h-9.9z" fill="#fff"/>
<path d="M81.6 185.5h9.9v5.1h-9.9z" fill="none" stroke="#000" stroke-width=".25"/>
<path d="M111.9 185.5h10.1v5.1h-10.1z" fill="#fff"/>
<path d="M111.9 185.5h10.1v5.1h-10.1zM106.8 231.2v5.3h93.9" fill="none" stroke="#000" stroke-width=".25"/>
<path d="M91.5 185.5h20.4v45.7h-20.4z" fill="#fff"/>
<path d="M34.4 191.8h47.2M91.5 185.5h20.4v45.7h-20.4z" fill="none" stroke="#000" stroke-width=".25"/>
<path d="M81.6 190.6h9.9v2.5h-9.9z" fill="#fff"/>
<path d="M33.1 194.4h48.5M81.6 190.6h9.9v2.5h-9.9z" fill="none" stroke="#000" stroke-width=".25"/>
<path d="M81.6 193.1h9.9v2.6h-9.9z" fill="#fff"/>
<path d="M31.9 196.9h49.7M81.6 193.1h9.9v2.6h-9.9z" fill="none" stroke="#000" stroke-width=".25"/>
<path d="M81.6 195.7h9.9v2.5h-9.9z" fill="#fff"/>
<path d="M30.6 199.5h51M81.6 195.7h9.9v2.5h-9.9z" fill="none" stroke="#000" stroke-width=".25"/>
<path d="M81.6 198.2h9.9v2.5h-9.9z" fill="#fff"/>
<path d="M81.6 198.2h9.9v2.5h-9.9zM29.3 202h52.3" fill="none" stroke="#000" stroke-width=".25"/>
<path d="M81.6 200.7h9.9v2.6h-9.9z" fill="#fff"/>
<path d="M28.1 204.5h53.5M81.6 200.7h9.9v2.6h-9.9z" fill="none" stroke="#000" stroke-width=".25"/>
<path d="M81.6 203.3h9.9v2.5h-9.9z" fill="#fff"/>
<path d="M26.8 207.1h54.8M81.6 203.3h9.9v2.5h-9.9z" fill="none" stroke="#000" stroke-width=".25"/>
<path d="M81.6 205.8h9.9v2.6h-9.9z" fill="#fff"/>
<path d="M25.5 209.6h56.1M81.6 205.8h9.9v2.6h-9.9z" fill="none" stroke="#000" stroke-width=".25"/>
<path d="M81.6 208.4h9.9v2.5h-9.9z" fill="#fff"/>
<path d="M35.2 212.2h46.4M81.6 208.4h9.9v2.5h-9.9z" fill="none" stroke="#000" stroke-width=".25"/>
<path d="M81.6 210.9h9.9v2.5h-9.9z" fill="#fff"/>
<path d="M33.9 214.7h47.7M81.6 210.9h9.9v2.5h-9.9z" fill="none" stroke="#000" stroke-width=".25"/>
<path d="M81.6 213.4h9.9v2.6h-9.9z" fill="#fff"/>
<path d="M32.6 217.2h49M81.6 213.4h9.9v2.6h-9.9z" fill="none" stroke="#000" stroke-width=".25"/>
<path d="M81.6 216h9.9v2.5h-9.9z" fill="#fff"/>
<path d="M31.4 219.8h50.2M81.6 216h9.9v2.5h-9.9z" fill="none" stroke="#000" stroke-width=".25"/>
<path d="M81.6 218.5h9.9v2.5h-9.9z" fill="#fff"/>
<path d="M81.6 218.5h9.9v2.5h-9.9zM30.1 222.3h51.5" fill="none" stroke="#000" stroke-width=".25"/>
<path d="M81.6 221h9.9v2.6h-9.9z" fill="#fff"/>
<path d="M28.8 224.9h52.8M81.6 221h9.9v2.6h-9.9z" fill="none" stroke="#000" stroke-width=".25"/>
<path d="M81.6 223.6h9.9v2.5h-9.9z" fill="#fff"/>
<path d="M27.6 227.4h54M81.6 223.6h9.9v2.5h-9.9z" fill="none" stroke="#000" stroke-width=".25"/>
<path d="M81.6 226.1h9.9v2.6h-9.9z" fill="#fff"/>
<path d="M26.3 229.9h55.3M81.6 226.1h9.9v2.6h-9.9z" fill="none" stroke="#000" stroke-width=".25"/>
<path d="M81.6 228.7h9.9v2.5h-9.9z" fill="#fff"/>
<path d="M124.6 183v8.2h-2.6M81.6 228.7h9.9v2.5h-9.9z" fill="none" stroke="#000" stroke-width=".25"/>
<path d="M112.1 190.6h9.9v2.5h-9.9z" fill="#fff"/>
<path d="M112.1 190.6h9.9v2.5h-9.9z" fill="none" stroke="#000" stroke-width=".25"/>
<path d="M112.1 193.1h9.9v2.6h-9.9z" fill="#fff"/>
<path d="M112.1 193.1h9.9v2.6h-9.9zM122 196.9h7.6" fill="none" stroke="#000" stroke-width=".25"/>
<path d="M112.1 195.7h9.9v2.5h-9.9z" fill="#fff"/>
<path d="M95.9 175.3h36.3v24.2h-10.2M112.1 195.7h9.9v2.5h-9.9z" fill="none" stroke="#000" stroke-width=".25"/>
<path d="M112.1 198.2h9.9v2.5h-9.9z" fill="#fff"/>
<path d="M96.6 172.8h38.1v29.2h-12.7M112.1 198.2h9.9v2.5h-9.9z" fill="none" stroke="#000" stroke-width=".25"/>
<path d="M112.1 200.7h9.9v2.6h-9.9z" fill="#fff"/>
<path d="M97.6 170.3h39.7v34.2h-15.3M112.1 200.7h9.9v2.6h-9.9z" fill="none" stroke="#000" stroke-width=".25"/>
<path d="M112.1 203.3h9.9v2.5h-9.9z" fill="#fff"/>
<path d="M99.2 167.7h40.6v39.4h-17.8M112.1 203.3h9.9v2.5h-9.9z" fill="none" stroke="#000" stroke-width=".25"/>
<path d="M112.1 205.8h9.9v2.6h-9.9z" fill="#fff"/>
<path d="M100.2 165.2h42.1v44.4h-20.3M112.1 205.8h9.9v2.6h-9.9z" fill="none" stroke="#000" stroke-width=".25"/>
<path d="M112.1 208.4h9.9v2.5h-9.9z" fill="#fff"/>
<path d="M123.3 162.6v49.6h-1.3M112.1 208.4h9.9v2.5h-9.9z" fill="none" stroke="#000" stroke-width=".25"/>
<path d="M112.1 210.9h9.9v2.5h-9.9z" fill="#fff"/>
<path d="M124.6 160.1h1.2v54.6h-3.8M112.1 210.9h9.9v2.5h-9.9z" fill="none" stroke="#000" stroke-width=".25"/>
<path d="M112.1 213.4h9.9v2.6h-9.9z" fill="#fff"/>
<path d="M128.4 157.6v59.6h-6.4M112.1 213.4h9.9v2.6h-9.9z" fill="none" stroke="#000" stroke-width=".25"/>
<path d="M112.1 216h9.9v2.5h-9.9z" fill="#fff"/>
<path d="M130.6 155v64.8h-8.6M112.1 216h9.9v2.5h-9.9z" fill="none" stroke="#000" stroke-width=".25"/>
<path d="M112.1 218.5h9.9v2.5h-9.9z" fill="#fff"/>
<path d="M133.4 149.9v72.4h-11.4M112.1 218.5h9.9v2.5h-9.9z" fill="none" stroke="#000" stroke-width=".25"/>
<path d="M112.1 221h9.9v2.6h-9.9z" fill="#fff"/>
<path d="M135.7 147.4v77.5h-13.7M112.1 221h9.9v2.6h-9.9z" fill="none" stroke="#000" stroke-width=".25"/>
<path d="M112.1 223.6h9.9v2.5h-9.9z" fill="#fff"/>
<path d="M138.5 144.9v82.5h-16.5M112.1 223.6h9.9v2.5h-9.9z" fill="none" stroke="#000" stroke-width=".25"/>
<path d="M112.1 226.1h9.9v2.6h-9.9z" fill="#fff"/>
<path d="M140.8 142.3v87.6h-18.8M112.1 226.1h9.9v2.6h-9.9z" fill="none" stroke="#000" stroke-width=".25"/>
<path d="M112.1 228.7h9.9v2.5h-9.9z" fill="#fff"/>
<path d="M34.4 62.8v129M112.1 228.7h9.9v2.5h-9.9z" fill="none" stroke="#000" stroke-width=".25"/>
<circle cx="34.4" cy="62.8" r=".25" fill="#fff"/>
<g fill="none" stroke="#000" stroke-width=".25">
<path d="M33.1 70.7v123.7"/>
<circle cx="34.4" cy="62.8" r=".25"/>
</g>
<circle cx="33.1" cy="70.7" r=".25" fill="#fff"/>
<g fill="none" stroke="#000" stroke-width=".25">
<path d="M31.9 74.3v122.6"/>
<circle cx="33.1" cy="70.7" r=".25"/>
</g>
<circle cx="31.9" cy="74.3" r=".25" fill="#fff"/>
<g fill="none" stroke="#000" stroke-width=".25">
<path d="M30.6 78.1v121.4"/>
<circle cx="31.9" cy="74.3" r=".25"/>
</g>
<circle cx="30.6" cy="78.3" r=".25" fill="#fff"/>
<g fill="none" stroke="#000" stroke-width=".25">
<path d="M29.3 82.1v119.9"/>
<circle cx="30.6" cy="78.3" r=".25"/>
</g>
<circle cx="29.3" cy="82.1" r=".25" fill="#fff"/>
<g fill="none" stroke="#000" stroke-width=".25">
<path d="M28.1 86v118.5"/>
<circle cx="29.3" cy="82.1" r=".25"/>
</g>
<circle cx="28.1" cy="86" r=".25" fill="#fff"/>
<g fill="none" stroke="#000" stroke-width=".25">
<path d="M26.8 89.8v117.3"/>
<circle cx="28.1" cy="86" r=".25"/>
</g>
<circle cx="26.8" cy="89.5" r=".25" fill="#fff"/>
<g fill="none" stroke="#000" stroke-width=".25">
<path d="M25.5 93.2v116.4"/>
<circle cx="26.8" cy="89.5" r=".25"/>
</g>
<circle cx="25.5" cy="93.6" r=".25" fill="#fff"/>
<g fill="none" stroke="#000" stroke-width=".25">
<path d="M35 108.3l.2 103.9"/>
<circle cx="25.5" cy="93.6" r=".25"/>
</g>
<circle cx="35" cy="108.3" r=".25" fill="#fff"/>
<g fill="none" stroke="#000" stroke-width=".25">
<path d="M33.8 116.2l.1 98.5"/>
<circle cx="35" cy="108.3" r=".25"/>
</g>
<circle cx="33.8" cy="116.2" r=".25" fill="#fff"/>
<g fill="none" stroke="#000" stroke-width=".25">
<path d="M32.5 119.7l.1 97.5"/>
<circle cx="33.8" cy="116.2" r=".25"/>
</g>
<circle cx="32.5" cy="119.7" r=".25" fill="#fff"/>
<g fill="none" stroke="#000" stroke-width=".25">
<path d="M31.2 123.5l.2 96.3"/>
<circle cx="32.5" cy="119.7" r=".25"/>
</g>
<circle cx="31.2" cy="123.8" r=".25" fill="#fff"/>
<g fill="none" stroke="#000" stroke-width=".25">
<path d="M30 127.6l.1 94.7"/>
<circle cx="31.2" cy="123.8" r=".25"/>
</g>
<circle cx="30" cy="127.6" r=".25" fill="#fff"/>
<g fill="none" stroke="#000" stroke-width=".25">
<path d="M28.7 131.4l.1 93.5"/>
<circle cx="30" cy="127.6" r=".25"/>
</g>
<circle cx="28.7" cy="131.4" r=".25" fill="#fff"/>
<g fill="none" stroke="#000" stroke-width=".25">
<path d="M27.4 135.2l.2 92.2"/>
<circle cx="28.7" cy="131.4" r=".25"/>
</g>
<circle cx="27.4" cy="135" r=".25" fill="#fff"/>
<g fill="none" stroke="#000" stroke-width=".25">
<path d="M26.2 138.6l.1 91.3"/>
<circle cx="27.4" cy="135" r=".25"/>
</g>
<circle cx="26.2" cy="139" r=".25" fill="#fff"/>
<g fill="none" stroke="#000" stroke-width=".25">
<path d="M21.5 10.8l14.4 .1M53.5 5.2v5.7h-7.4M106 157.6h22.4M106.8 155h23.8M107.8 149.9h25.6M108.6 147.4h27.1M109.3 144.9h29M114.4 142.3h26.2M104 162.6h19.3M105.3 160.1h19.3"/>
<circle cx="26.2" cy="139" r=".25"/>
</g>
<path d="M35.9 9h10.2v3.8h-10.2z" fill="#fff"/>
<path d="M35.9 9h10.2v3.8h-10.2z" fill="none" stroke="#000" stroke-width=".25"/>
<path d="M18.9 10.8l2.6-1.1v2.1z" fill="#fff"/>
<path d="M7.7 10.9h11M18.9 9.9v2.2M18.9 10.8l2.6-1.1v2.1zM58.5 5.2v31.1h-12.5M21.3 36.2l14.5 .1" fill="none" stroke="#000" stroke-width=".25"/>
<path d="M18.2 8.2l.5 .1-.3 .1v.3zM18.4 8.4l1.8 1.5M18.9 7.7l.6 .2-.3 .1-.1 .3zM19.2 8l2.3 1.9" fill="none" stroke="#000" stroke-width=".18"/>
<path d="M18.2 8.2l.5 .1-.3 .1v.3zM18.9 7.7l.6 .2-.3 .1-.1 .3z" fill="#000"/>
<path d="M35.8 34.4h10.2v3.8h-10.2z" fill="#fff"/>
<path d="M35.8 34.4h10.2v3.8h-10.2z" fill="none" stroke="#000" stroke-width=".25"/>
<path d="M18.8 36.2l2.5-1.1v2.1z" fill="#fff"/>
<path d="M56 5.2v18.4h-10M7.6 36.3h10.9M18.8 35.3v2.2M18.8 36.2l2.5-1.1v2.1zM21.3 23.5l14.5 .1" fill="none" stroke="#000" stroke-width=".25"/>
<path d="M18 33.6l.6 .1-.3 .1v.3zM18.3 33.8l1.8 1.5M18.8 33.1l.5 .2-.2 .1-.1 .3zM19.1 33.4l2.2 1.9" fill="none" stroke="#000" stroke-width=".18"/>
<path d="M18 33.6l.6 .1-.3 .1v.3zM18.8 33.1l.5 .2-.2 .1-.1 .3z" fill="#000"/>
<path d="M35.8 21.7h10.2v3.8h-10.2z" fill="#fff"/>
<path d="M35.8 21.7h10.2v3.8h-10.2z" fill="none" stroke="#000" stroke-width=".25"/>
<path d="M18.8 23.5l2.5-1.1v2.1z" fill="#fff"/>
<path d="M8 10.8v32.5M7.6 23.6h10.9M18.8 22.6v2.2M18.8 23.5l2.5-1.1v2.1zM106.5 23v2.5" fill="none" stroke="#000" stroke-width=".25"/>
<path d="M18 20.9l.6 .1-.3 .1v.3zM18.3 21.1l1.8 1.5M18.8 20.4l.5 .2-.2 .1-.1 .3zM19.1 20.7l2.2 1.9" fill="none" stroke="#000" stroke-width=".18"/>
<path d="M18 20.9l.6 .1-.3 .1v.3zM18.8 20.4l.5 .2-.2 .1-.1 .3z" fill="#000"/>
<circle cx="106.5" cy="25.5" r=".25" fill="#fff"/>
<g fill="none" stroke="#000" stroke-width=".25">
<path d="M109.1 25.5l-2.4 2.3"/>
<circle cx="106.5" cy="25.5" r=".25"/>
</g>
<circle cx="106.5" cy="28" r=".25" fill="#fff"/>
<g fill="none" stroke="#000" stroke-width=".25">
<path d="M106.5 28.1v2.5M122.1 23v2.5"/>
<circle cx="106.5" cy="28" r=".25"/>
</g>
<circle cx="122.1" cy="25.5" r=".25" fill="#fff"/>
<g fill="none" stroke="#000" stroke-width=".25">
<path d="M124.7 25.5l-2.4 2.3"/>
<circle cx="122.1" cy="25.5" r=".25"/>
</g>
<circle cx="122.1" cy="28" r=".25" fill="#fff"/>
<g fill="none" stroke="#000" stroke-width=".25">
<path d="M122.1 28.1v2.5"/>
<circle cx="122.1" cy="28" r=".25"/>
</g>
<path d="M105.3 17.9h2.5v5.1h-2.5z" fill="#fff"/>
<path d="M105.3 17.9h2.5v5.1h-2.5z" fill="none" stroke="#000" stroke-width=".25"/>
<path d="M120.9 17.9h2.5v5.1h-2.5z" fill="#fff"/>
<path d="M106.5 5.2v12.7M120.9 17.9h2.5v5.1h-2.5zM122.1 5.2v12.7M103 30.6h19" fill="none" stroke="#000" stroke-width=".25"/>
<g font-size="3">
<text x="38.3" y="11.9">220</text>
<text x="38.3" y="24.6">220</text>
<text x="38.3" y="37.3">220</text>
<text x="38.3" y="64">220</text>
<text x="52.9" y="65.8">74hc595</text>
<text x="38.3" y="71.6">220</text>
<text x="155.3" y="66.3">74hc165</text>
<text x="38.3" y="75.4">220</text>
<text x="51.3" y="72.1">Q1</text>
<text x="51.6" y="75.7">Q2</text>
<text x="62.1" y="72.1">VCC</text>
<text x="64.1" y="75.7">Q0</text>
<text x="153.8" y="75.7">CP</text>
<text x="153.9" y="72.1">PL</text>
<text x="164.2" y="72.1">VCC</text>
<text x="166.4" y="75.7">CE</text>
<text x="38.3" y="79.2">220</text>
<text x="38.3" y="83">220</text>
<text x="51.5" y="79.5">Q3</text>
<text x="51.9" y="83">Q4</text>
<text x="63.5" y="83">OE</text>
<text x="64" y="79.5">DS</text>
<text x="153.7" y="79.5">D4</text>
<text x="153.7" y="83">D5</text>
<text x="166.9" y="79.5">D3</text>
<text x="166.9" y="83">D2</text>
<text x="38.3" y="86.8">220</text>
<text x="51.7" y="86.8">Q5</text>
<text x="58.3" y="86.8">ST_CP</text>
<text x="153.7" y="86.8">D6</text>
<text x="166.9" y="86.8">D1</text>
<text x="38.3" y="90.7">220</text>
<text x="38.3" y="94.5">220</text>
<text x="51.5" y="90.4">Q6</text>
<text x="51.7" y="94">Q7</text>
<text x="58.1" y="90.4">SH_CP</text>
<text x="63.4" y="94">MR</text>
<text x="153.7" y="90.4">D7</text>
<text x="153.8" y="94">Q7`</text>
<text x="166.5" y="94">DS</text>
<text x="166.9" y="90.4">D0</text>
<text x="51.7" y="97.8">GND</text>
<text x="63.5" y="97.8">Q7'</text>
<text x="153.9" y="97.8">GND</text>
<text x="166.6" y="97.8">Q7</text>
<text x="38.6" y="109.7">220</text>
<text x="53.2" y="111.5">74hc595</text>
<text x="38.6" y="117.3">220</text>
<text x="51.5" y="117.8">Q1</text>
<text x="62.4" y="117.8">VCC</text>
<text x="38.6" y="121.1">220</text>
<text x="38.6" y="124.9">220</text>
<text x="51.8" y="125.2">Q3</text>
<text x="51.9" y="121.4">Q2</text>
<text x="64.3" y="125.2">DS</text>
<text x="64.4" y="121.4">Q0</text>
<text x="170.5" y="124.7">74hc165</text>
<text x="38.6" y="128.7">220</text>
<text x="52.1" y="128.7">Q4</text>
<text x="63.8" y="128.7">OE</text>
<text x="169.1" y="130.5">PL</text>
<text x="179.5" y="130.5">VCC</text>
<text x="38.6" y="132.6">220</text>
<text x="38.6" y="136.4">220</text>
<text x="51.8" y="136.1">Q6</text>
<text x="52" y="132.6">Q5</text>
<text x="58.4" y="136.1">SH_CP</text>
<text x="58.6" y="132.6">ST_CP</text>
<text x="168.9" y="137.9">D4</text>
<text x="169.1" y="134.1">CP</text>
<text x="181.7" y="134.1">CE</text>
<text x="182.1" y="137.9">D3</text>
<text x="38.6" y="140.2">220</text>
<text x="51.9" y="143.5">GND</text>
<text x="52" y="139.7">Q7</text>
<text x="63.6" y="139.7">MR</text>
<text x="63.8" y="143.5">Q7'</text>
<text x="168.9" y="141.4">D5</text>
<text x="182.1" y="141.4">D2</text>
<text x="168.9" y="145.2">D6</text>
<text x="168.9" y="148.8">D7</text>
<text x="182.1" y="145.2">D1</text>
<text x="182.1" y="148.8">D0</text>
<text x="169" y="152.4">Q7`</text>
<text x="181.7" y="152.4">DS</text>
<text x="169.1" y="156.2">GND</text>
<text x="181.8" y="156.2">Q7</text>
</g>
<g font-size="2">
<text x="83.4" y="188.7">Входы</text>
<text x="113" y="188.7">Выходы</text>
<text x="85.9" y="192.5">1</text>
<text x="85.9" y="195">2</text>
<text x="85.9" y="197.6">3</text>
<text x="116.4" y="192.5">1</text>
<text x="116.4" y="195">2</text>
<text x="116.4" y="197.6">3</text>
<text x="85.9" y="200.1">4</text>
<text x="85.9" y="202.6">5</text>
<text x="116.4" y="200.1">4</text>
<text x="116.4" y="202.6">5</text>
<text x="85.9" y="205.2">6</text>
<text x="85.9" y="207.7">7</text>
<text x="94.8" y="207.7">Проверяемое</text>
<text x="116.4" y="205.2">6</text>
<text x="116.4" y="207.7">7</text>
<text x="85.3" y="215.3">10</text>
<text x="85.9" y="210.3">8</text>
<text x="85.9" y="212.8">9</text>
<text x="96.3" y="210.3">устройство</text>
<text x="115.8" y="215.3">10</text>
<text x="116.4" y="210.3">8</text>
<text x="116.4" y="212.8">9</text>
<text x="85.3" y="220.4">12</text>
<text x="85.4" y="217.9">11</text>
<text x="115.8" y="220.4">12</text>
<text x="115.9" y="217.9">11</text>
<text x="85.3" y="223">13</text>
<text x="85.3" y="225.5">14</text>
<text x="115.8" y="223">13</text>
<text x="115.8" y="225.5">14</text>
<text x="85.3" y="228">15</text>
<text x="85.3" y="230.6">16</text>
<text x="115.8" y="228">15</text>
<text x="115.8" y="230.6">16</text>
</g>
<g font-size="1.8">
<text x="107.2" y="21.7" transform="rotate(-90 107.2 21.7)">10k</text>
<text x="122.8" y="21.6" transform="rotate(-90 122.8 21.6)">10k</text>
<text x="103.6" y="70" transform="rotate(-90 103.6 70)">10k</text>
<text x="107.4" y="70" transform="rotate(-90 107.4 70)">10k</text>
<text x="111.5" y="70" transform="rotate(-90 111.5 70)">10k</text>
<text x="115.5" y="70" transform="rotate(-90 115.5 70)">10k</text>
<text x="119.9" y="70" transform="rotate(-90 119.9 70)">10k</text>
<text x="123.4" y="70" transform="rotate(-90 123.4 70)">10k</text>
<text x="127.5" y="70" transform="rotate(-90 127.5 70)">10k</text>
<text x="131.5" y="70" transform="rotate(-90 131.5 70)">10k</text>
<text x="118.8" y="128.4" transform="rotate(-90 118.8 128.4)">10k</text>
<text x="122.6" y="128.4" transform="rotate(-90 122.6 128.4)">10k</text>
<text x="126.7" y="128.4" transform="rotate(-90 126.7 128.4)">10k</text>
<text x="130.8" y="128.4" transform="rotate(-90 130.8 128.4)">10k</text>
<text x="135.1" y="128.4" transform="rotate(-90 135.1 128.4)">10k</text>
<text x="138.6" y="128.4" transform="rotate(-90 138.6 128.4)">10k</text>
<text x="142.7" y="128.4" transform="rotate(-90 142.7 128.4)">10k</text>
<text x="146.8" y="128.4" transform="rotate(-90 146.8 128.4)">10k</text>
</g>
<g font-size="1.5">
<text x="16.9" y="6.9">исправно</text>
<text x="52.8" y="9.5" transform="rotate(-90 52.8 9.5)">pin10</text>
<text x="55.4" y="9.1" transform="rotate(-90 55.4 9.1)">pin9</text>
<text x="57.9" y="9.1" transform="rotate(-90 57.9 9.1)">pin8</text>
<text x="83.5" y="8" transform="rotate(-90 83.5 8)">GND</text>
<text x="85.8" y="7.6" transform="rotate(-90 85.8 7.6)">+5v</text>
<text x="88.6" y="9.5" transform="rotate(-90 88.6 9.5)">pin13</text>
<text x="90.1" y="9.5" transform="rotate(-90 90.1 9.5)">pin12</text>
<text x="91.5" y="9.4" transform="rotate(-90 91.5 9.4)">pin11</text>
<text x="106.3" y="8.6" transform="rotate(-90 106.3 8.6)">pin3</text>
<text x="121.6" y="8.9" transform="rotate(-90 121.6 8.9)">pinА1</text>
<text x="144.2" y="8.6" transform="rotate(-90 144.2 8.6)">pin6</text>
<text x="147" y="8.6" transform="rotate(-90 147 8.6)">pin7</text>
<text x="192.6" y="8.7" transform="rotate(-90 192.6 8.7)">pin4</text>
<text x="195.1" y="8.7" transform="rotate(-90 195.1 8.7)">pin5</text>
<text x="17.6" y="19.6">запрет</text>
<text x="106.5" y="24.6">проверка</text>
<text x="106.8" y="29.7">диагностика</text>
<text x="122.9" y="24.6">начать</text>
<text x="123.8" y="29.7">сброс</text>
<text x="15.8" y="32.2">не исправно</text>
<text x="196.8" y="236.7">pin2</text>
</g>
</svg>
